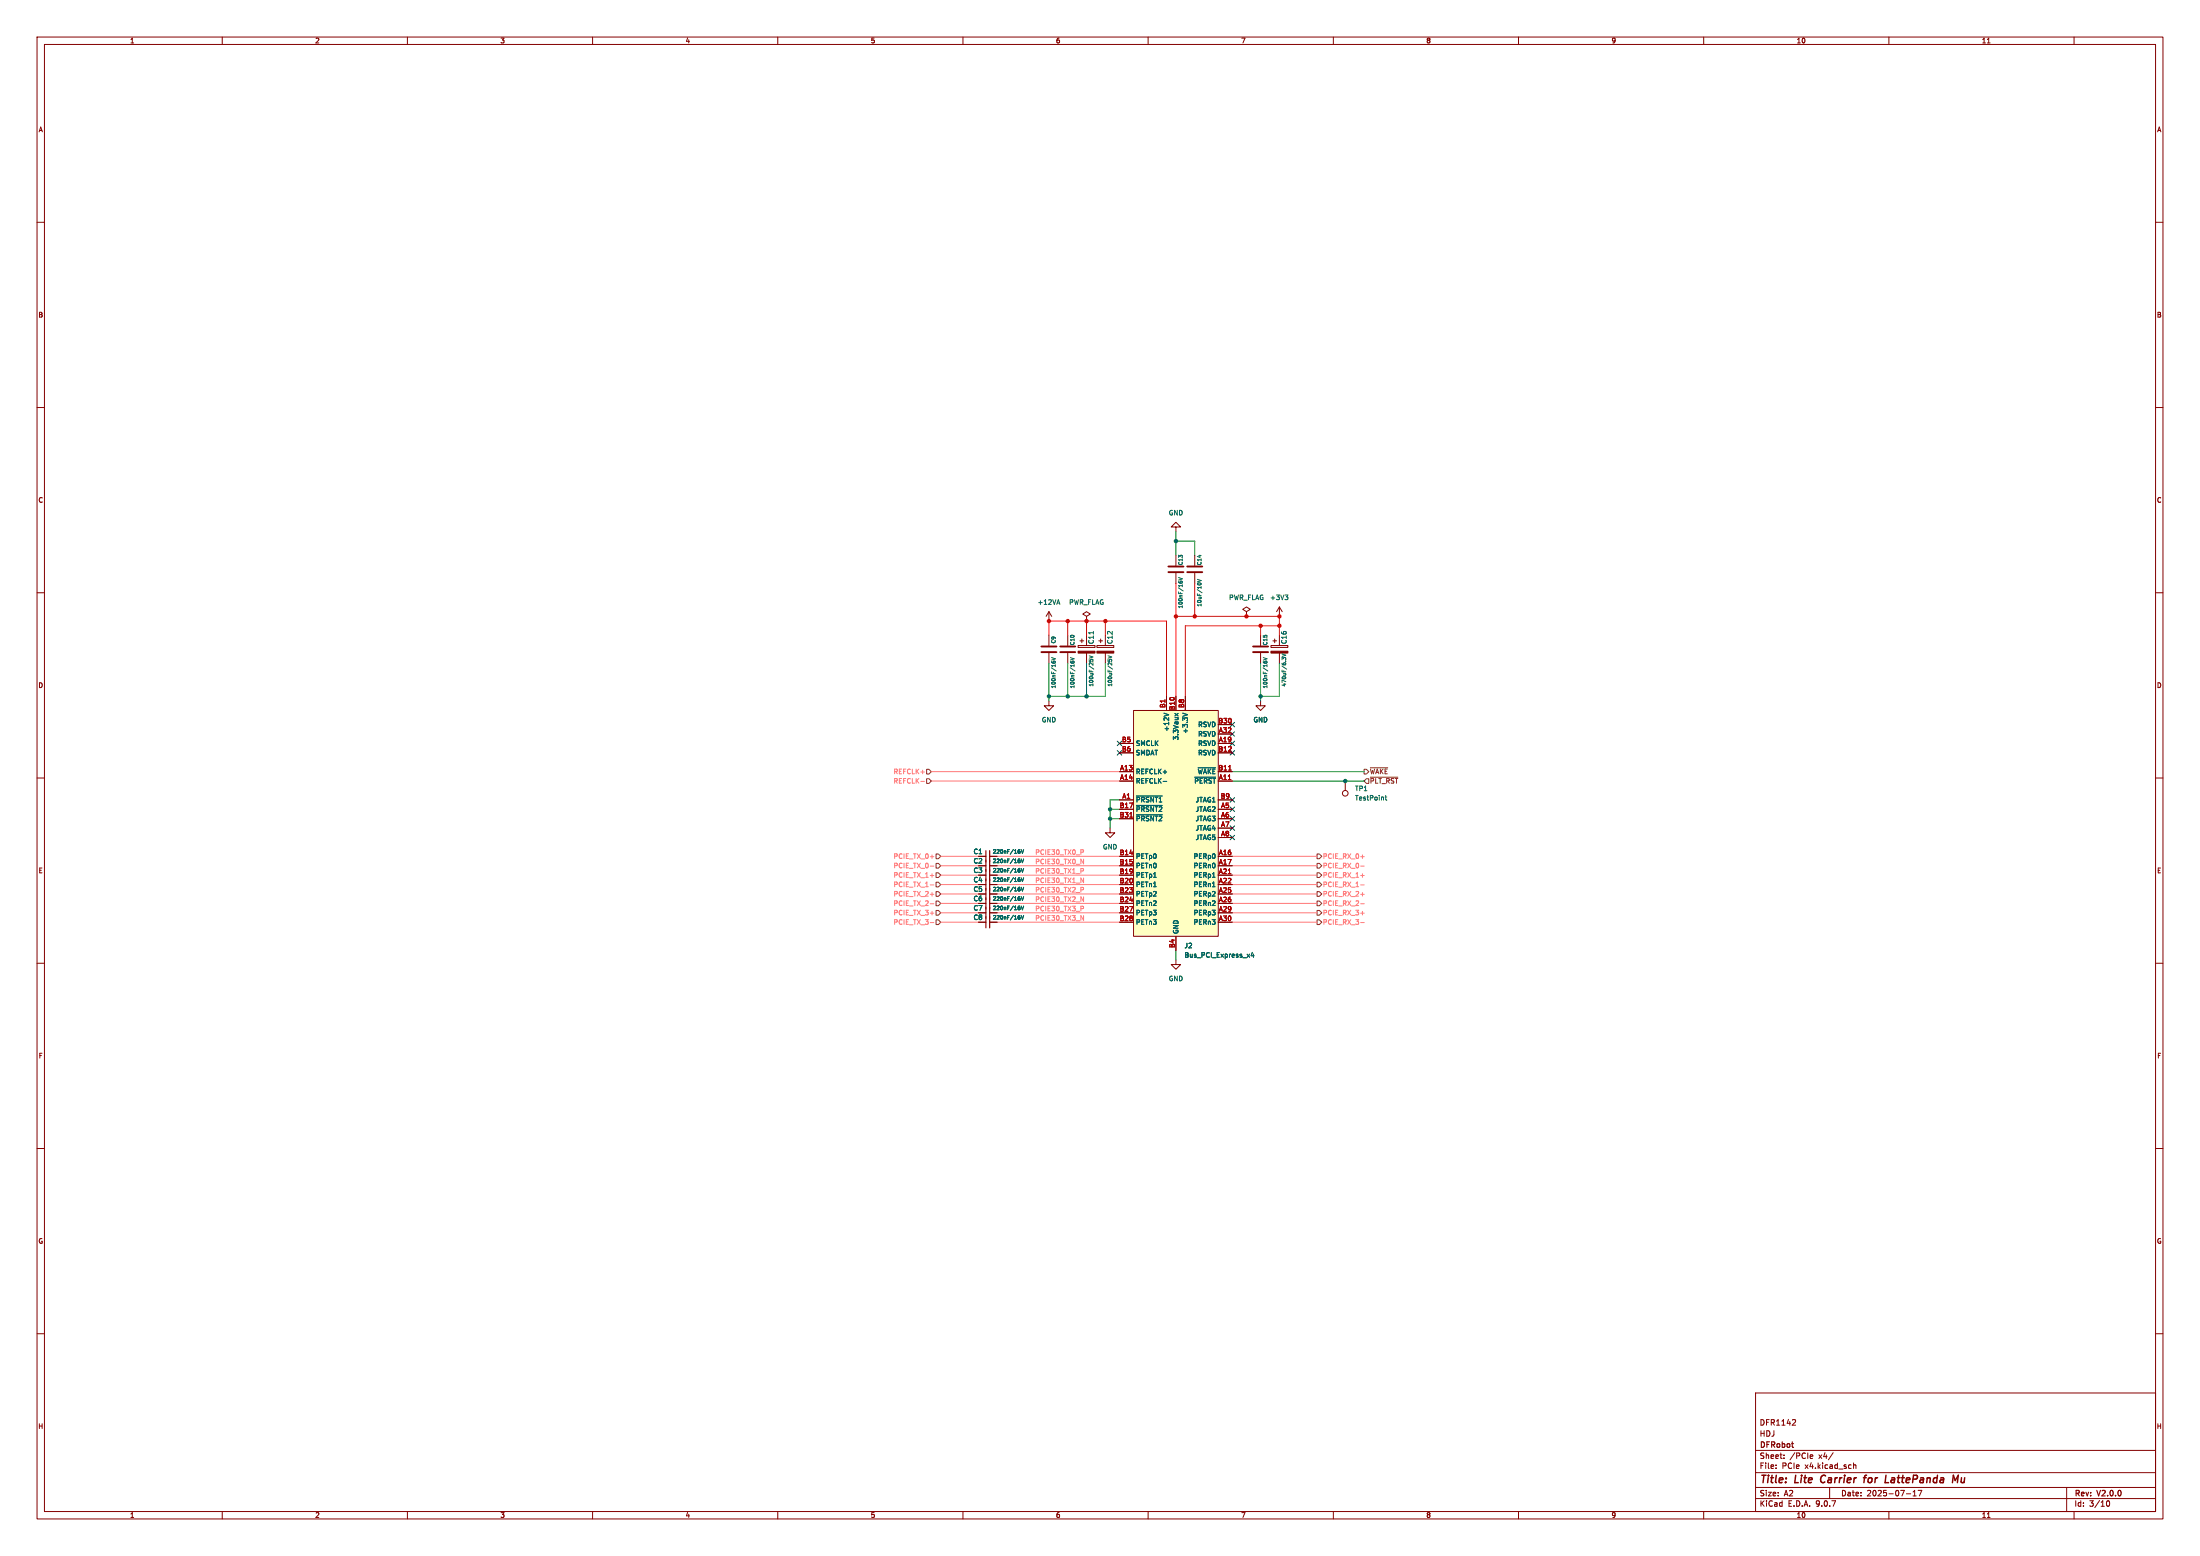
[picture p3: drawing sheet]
<svg xmlns="http://www.w3.org/2000/svg" width="594mm" height="420mm" viewBox="0 0 594 420" stroke-linecap="round" stroke-linejoin="round" font-family="sans-serif">
<g fill="none" stroke="#840000" stroke-width=".27">
<path d="M10 10h574v400h-574zM12 12h570v396h-570zM60 10v2M110 10v2M160 10v2M210 10v2M260 10v2M310 10v2M360 10v2M410 10v2M460 10v2M510 10v2"/>
<path d="M536.6 11.6h.7M560 10v2M10 60h2M582 60h2M10 110h2M582 110h2M317.5 142.2h1.3l-1.3-1.2-1.3 1.2h1.3v1.3M322.6 149.9v2.8M322.6 154.7v2.8M10 160h2M283.2 165.1l-.8 1.3M283.2 165.1l.8 1.3"/>
<path d="M283.2 165.1v2.5M291.1 174.2h4.6v.6h-4.6zM291.6 173h1M292.1 172.5v1M293.4 166.4l1-.7-1-.6-1 .6 1 .7v1.2M293.4 167.6h.1M293.4 171.5v2.7M293.4 176.3v2.8M296.2 174.2h4.5v.6h-4.5zM296.7 173h1M297.2 172.5v1M298.4 171.5v2.7"/>
<path d="M298.4 176.3v2.8M336.5 165.1l1.1-.6-1.1-.7-1 .7 1 .6v1.3M336.5 166.4h.1M340.4 171.5v2.7M340.4 176.3v2.8M343.2 174.2h4.5v.6h-4.5zM343.7 173h1M344.2 172.5v1M345.4 163.8v2.6M345.4 171.5v2.7M345.4 176.3v2.8M345.4 163.8l-.7 1.3"/>
<path d="M345.4 163.8l.8 1.3M582 160h2M283.2 189.2v1.3h1.3l-1.3 1.3-1.3-1.3h1.3M10 210h2M363.2 210.8v2.6M582 210h2M264.2 236.2h2M264.2 238.8h2M264.2 233.7h2M264.2 231.1h2M267.2 236.2h2M267.2 238.8h2"/>
<path d="M267.2 233.7h2M267.2 231.1h2M264.2 246.4h2M264.2 248.9h2M264.2 241.3h2M264.2 243.8h2M267.2 246.4h2M267.2 248.9h2M267.2 241.3h2M267.2 243.8h2M317.5 259.1v1.3h1.3l-1.3 1.2-1.3-1.2h1.3M10 260h2"/>
<path d="M582 260h2M10 310h2M582 310h2M10 360h2M474 376h108v32h-108zM582 360h2M474 397.5h108M474 391.5h108M479.5 396.2v.2M479.5 395.4v.2M481.7 393.5v.2M481.7 392.7v.2"/>
<path d="M484.5 383.2l.3 .3-.1 .3-.8 .9h.9M489 392.7h.4l.1 .3-.8 .2M489.4 393.6l-.4 .1M495 392.1l-1.3 1.9M500.5 394.9v1.5M500.5 395.5l.5-.1 .1 1M60 408v2M110 408v2M160 408v2M210 408v2M260 408v2M310 408v2"/>
<path d="M360 408v2M410 408v2M460 408v2M474 404.5h108M474 401.5h108M494 401.5v3M510 408v2M514.7 403.2h1.2M516.5 403.8h.9M516.5 402.7l.5-.4v1.5M517.9 402.3h1l-.7 1.5M536.6 409.6h.7"/>
<path d="M558 401.5v6.5M560 408v2M568.7 405.6l.4-.5a.8 .8 0 0 1 .5 .7 .8 .8 0 0 1-.5 .8l-.4-.6"/>
<circle cx="363.2" cy="214.1" r=".76"/>
</g>
<path d="M491.9 398.5l-.3 .8 .2 .8M503.1 398.9h.8M504 398.2l-.5 .3-.2 1.7M510.9 399.4l-.3 .3 .2 .5M527.4 398.2l.5 1.4 .8-1.4-.2 2M529.6 398.9l-.1 1 .2 .3M509 400.2h.9" fill="none" stroke="#840000" stroke-width=".4"/>
<g fill="#840000" stroke="#840000" stroke-width=".27">
<path d="M343.2 175.8h4.5v.5h-4.5z"/>
<path d="M291.1 175.8h4.6v.5h-4.6z"/>
<path d="M296.2 175.8h4.5v.5h-4.5z"/>
</g>
<g fill="none" stroke="#006464" stroke-width=".27">
<path d="M323.3 156.4l1 .3-1 .3M323.4 157.4h.8M285.4 162.8h.7M285.7 161.9l.5 1.2M294.1 178v.5M294.1 177l1 .3-1 .4M294.5 178.4l.2-.4h.3l.1 .4M295.2 170.4v.8M299.2 178v.5M299.2 177l1 .3-1 .4M299.6 178.4l.1-.4h.4l.1 .4M341.1 178.5v.2"/>
<path d="M341.1 177.5l1 .3-1 .4M341.5 178.8l.2-.4 .3 .1 .1 .3M346.2 176.5l1 .4-1 .3M347 160.6h.7l-.4 .5M347.2 178l-.2-.5h-.4l-.1 .3-.3-.3v.6M347.5 161.1l.2 .2-.2 .6M374 215.1h.5M374.2 214.7v1.1l.3 .2M275.1 229.7l.3 .2v.3l-.3 .1M275.1 232.2l.3 .2v.4l-.3 .1M275.1 234.8l.3 .2v.3l-.3 .1M275.1 237.3l.3 .2v.3l-.3 .1"/>
<path d="M275.1 239.9l.3 .2v.3l-.3 .1M275.2 234.4h.1M275.2 236.9h.1M275.2 231.9h.1M275.2 239.5h.1M275.2 229.3h.1M275.7 234.4l.4 1 .3-1M275.7 236.9l.4 1 .3-1M275.7 231.9l.4 1 .3-1M275.7 239.5l.4 1 .3-1M275.7 229.3l.4 1 .3-1M275.1 244.9l.3 .2v.4l-.3 .1"/>
<path d="M275.1 242.4l.3 .2v.3l-.3 .1M275.1 247.5l.3 .2v.3l-.3 .1M275.2 244.6h.1M275.2 247.1h.1M275.2 242h.1M275.7 244.6l.4 1 .3-1M275.7 247.1l.4 1 .3-1M275.7 242l.4 1 .3-1"/>
</g>
<path d="M320.5 152.9h4.1M320.5 154.4h4.1M338.3 174.5h4.1M338.3 176h4.1" fill="none" stroke="#840000" stroke-width=".51"/>
<path d="M266.2 229.6v20.8" fill="none" stroke="#840000" stroke-width=".3"/>
<path d="M267.2 229.6v20.8" fill="none" stroke="#840000" stroke-width=".33"/>
<path d="M306.1 191.8h22.8v60.9h-22.8z" fill="#ffffc2"/>
<g fill="none" stroke="#840000" stroke-width=".27">
<path d="M317.5 149.9v2.8M317.5 154.7v2.8M283.2 171.5v2.7M283.2 176.3v2.8M288.3 171.5v2.7M288.3 176.3v2.8M306.1 191.8h22.8v60.9h-22.8zM315 188v3.8M317.5 188v3.8M320 188v3.8M328.9 195.6h3.8M328.9 198.1h3.8"/>
<path d="M340.4 189.2v1.3h1.2l-1.2 1.3-1.3-1.3h1.3M302.3 200.7h3.8M302.3 203.2h3.8M302.3 208.3h3.8M302.3 210.8h3.8M302.3 215.9h3.8M302.3 218.4h3.8M328.9 200.7h3.8M328.9 203.2h3.8M328.9 208.3h3.8M328.9 210.8h3.8M328.9 215.9h3.8"/>
<path d="M328.9 218.4h3.8M264.2 231.1h2M264.2 233.7h2M264.2 236.2h2M264.2 238.8h2M267.2 231.1h2M267.2 233.7h2M267.2 236.2h2M267.2 238.8h2M299.7 223.5v1.3h1.3l-1.3 1.3-1.3-1.3h1.3M302.3 221h3.8M302.3 231.1h3.8"/>
<path d="M302.3 233.7h3.8M302.3 236.2h3.8M302.3 238.8h3.8M328.9 221h3.8M328.9 231.1h3.8M328.9 233.7h3.8M328.9 236.2h3.8M328.9 238.8h3.8M328.9 223.5h3.8M328.9 226.1h3.8M264.2 241.3h2M264.2 243.8h2"/>
<path d="M264.2 246.4h2M264.2 248.9h2M267.2 241.3h2M267.2 243.8h2M267.2 246.4h2M267.2 248.9h2M302.3 241.3h3.8M302.3 243.8h3.8M302.3 246.4h3.8M302.3 248.9h3.8M317.5 252.7v3.8M328.9 241.3h3.8"/>
<path d="M328.9 243.8h3.8M328.9 246.4h3.8M328.9 248.9h3.8"/>
</g>
<g fill="none" stroke="#006464" stroke-width=".27">
<path d="M318.2 156.9v.2M318.2 155.9l1 .3-1 .4M318.6 157.2l.2-.3h.3l.1 .3M283.9 178.5v.2M283.9 177.5l1 .3-1 .4M284.3 178.8l.2-.4 .3 .1 .1 .3M289 178.5v.2M289 177.5l1 .3-1 .4M289.4 178.8l.2-.4 .3 .1 .1 .3M314.3 192.5l1.2 .4M317.2 192.6l.9 .6M318.1 192.6l-.9 .6"/>
<path d="M319.3 192.5l1.3 .4M306.8 214.9h7M306.8 217.4h7M306.8 219.9h7M314.1 210.9h.9M322.6 209.8h5.6M323.5 207.2h4.7M275.1 234.8l.3 .2v.3l-.3 .1M275.1 229.7l.3 .2v.3l-.3 .1M275.1 232.2l.3 .2v.4l-.3 .1M275.1 237.3l.3 .2v.3l-.3 .1M275.1 239.9l.3 .2v.3l-.3 .1"/>
<path d="M275.2 234.4h.1M275.2 236.9h.1M275.2 231.9h.1M275.2 239.5h.1M275.2 229.3h.1M275.7 234.4l.4 1 .3-1M275.7 236.9l.4 1 .3-1M275.7 231.9l.4 1 .3-1M275.7 239.5l.4 1 .3-1M275.7 229.3l.4 1 .3-1M327.4 236.8h.7M327.4 239.3h.7"/>
<path d="M275.1 242.4l.3 .2v.3l-.3 .1M275.1 244.9l.3 .2v.4l-.3 .1M275.1 247.5l.3 .2v.3l-.3 .1M275.2 247.1h.1M275.2 242h.1M275.2 244.6h.1M275.7 247.1l.4 1 .3-1M275.7 242l.4 1 .3-1M275.7 244.6l.4 1 .3-1M338.1 257.1l-.3 .9h.8M338.4 257.5v.9"/>
</g>
<path d="M331.7 207.9h.7M305 220.6h.8" fill="none" stroke="#a90000" stroke-width=".27"/>
<path d="M315.5 152.9h4M315.5 154.4h4M281.2 174.5h4M281.2 176h4M286.3 174.5h4M286.3 176h4" fill="none" stroke="#840000" stroke-width=".51"/>
<g fill="none" stroke="#725600" stroke-width=".27">
<path d="M250.2 210.2h.6l.7 .6-.7 .7h-.6zM250.2 207.6h.6l.7 .7-.7 .6h-.6zM368.3 207.6h.6l.7 .7-.7 .6h-.6zM368.9 210.2h.7v1.3h-.7l-.6-.7zM370 207.2h4.7M370 209.8h7.4M252.7 238.1h.7l.6 .7-.6 .6h-.7zM252.7 235.6h.7l.6 .6-.6 .7h-.7zM252.7 233h.7l.6 .7-.6 .6h-.7zM252.7 230.5h.7l.6 .6-.6 .7h-.7zM355.6 230.5h.6l.7 .6-.7 .7h-.6zM355.6 238.1h.6l.7 .7-.7 .6h-.6z"/>
<path d="M355.6 235.6h.6l.7 .6-.7 .7h-.6zM355.6 233h.6l.7 .7-.7 .6h-.6zM252.7 248.3h.7l.6 .6-.6 .7h-.7zM252.7 245.7h.7l.6 .7-.6 .6h-.7zM252.7 243.2h.7l.6 .6-.6 .7h-.7zM252.7 240.7h.7l.6 .6-.6 .6h-.7zM355.6 248.3h.6l.7 .6-.7 .7h-.6zM355.6 243.2h.6l.7 .6-.7 .7h-.6zM355.6 245.7h.6l.7 .7-.7 .6h-.6zM355.6 240.7h.6l.7 .6-.7 .6h-.6z"/>
</g>
<g fill="none" stroke="#ff7879" stroke-width=".27">
<path d="M248.6 210.9h1M251.5 210.8h50.8M251.5 208.3h50.8M251.2 231.2h.9M251.2 238.9h.9M251.2 236.3h.9M251.2 233.8h.9M254 236.2h10.2M254 233.7h10.2M254 231.1h10.2M254 238.8h10.2M269.2 236.2h33.1"/>
<path d="M269.2 233.7h33.1M269.2 231.1h33.1M269.2 238.8h33.1M291.8 237l.8 1.2v-1.2M291.8 231.9l.8 1.3v-1.3M292.3 229.4l.3 .2-.3 .4M292.3 234.4l.3 .3-.3 .4M292.3 239.5l.3 .3-.3 .4M332.7 236.2h22.9M332.7 233.7h22.9M332.7 231.1h22.9M332.7 238.8h22.9"/>
<path d="M367.4 231.2h.9M367.4 238.9h.9M367.4 236.3h.9M367.4 233.8h.9M251.2 249h.9M251.2 243.9h.9M251.2 246.5h.9M251.2 241.4h.9M254 241.3h10.2M254 243.8h10.2M254 248.9h10.2M254 246.4h10.2"/>
<path d="M269.2 241.3h33.1M269.2 243.8h33.1M269.2 248.9h33.1M269.2 246.4h33.1M291.8 242.1l.8 1.2v-1.2M291.8 247.1l.8 1.3v-1.3M292.3 244.6l.3 .2-.3 .5M332.7 241.3h22.9M332.7 243.8h22.9M332.7 248.9h22.9M332.7 246.4h22.9M367.4 249h.9"/>
<path d="M367.4 243.9h.9M367.4 246.5h.9M367.4 241.4h.9"/>
</g>
<g fill="none" stroke="#009600" stroke-width=".27">
<path d="M317.5 146.1h5.1v3.8M317.5 143.5v6.4M283.2 179.1v10.1M288.3 179.1v8.9M293.4 179.1v8.9M298.4 179.1v8.9h-15.2M340.4 179.1v10.1M345.4 179.1v8.9h-5M299.7 218.4h2.6M302.3 215.9h-2.6v7.6M332.7 210.8h35.6M332.7 208.3h35.6"/>
<path d="M299.7 221h2.6M317.5 256.5v2.6"/>
</g>
<path d="M317.5 157.5v30.5M322.6 157.5v8.9M283.2 171.5v-3.9h31.8v20.4M288.3 167.6v3.9M293.4 167.6v3.9M298.4 167.6v3.9M317.5 166.4h27.9v5.1M340.4 168.9v2.6M345.4 168.9h-25.4v19.1" fill="none" stroke="#ff0f00" stroke-width=".27"/>
<g fill="none" stroke="#000084" stroke-width=".27">
<path d="M332.1 195l1.2 1.2M332.1 197.5l1.2 1.2M333.3 195l-1.2 1.2M333.3 197.5l-1.2 1.2M301.7 200.1l1.2 1.2M301.7 202.6l1.2 1.2M302.9 200.1l-1.2 1.2M302.9 202.6l-1.2 1.2M332.1 200.1l1.2 1.2M332.1 217.8l1.2 1.2M332.1 215.3l1.2 1.2M332.1 202.6l1.2 1.2"/>
<path d="M333.3 200.1l-1.2 1.2M333.3 217.8l-1.2 1.2M333.3 215.3l-1.2 1.2M333.3 202.6l-1.2 1.2M332.1 220.4l1.2 1.2M332.1 225.5l1.2 1.2M332.1 222.9l1.2 1.2M333.3 220.4l-1.2 1.2M333.3 225.5l-1.2 1.2M333.3 222.9l-1.2 1.2"/>
</g>
<g fill="#009600" stroke="#009600" stroke-width=".27">
<circle cx="283.2" cy="188" r=".46"/>
<circle cx="288.3" cy="188" r=".46"/>
<circle cx="293.4" cy="188" r=".46"/>
<circle cx="299.7" cy="221" r=".46"/>
<circle cx="363.2" cy="210.8" r=".46"/>
<circle cx="340.4" cy="188" r=".46"/>
<circle cx="317.5" cy="146.1" r=".46"/>
<circle cx="299.7" cy="218.4" r=".46"/>
</g>
<g fill="#ff0f00" stroke="#ff0f00" stroke-width=".27">
<circle cx="288.3" cy="167.6" r=".46"/>
<circle cx="283.2" cy="167.6" r=".46"/>
<circle cx="322.6" cy="166.4" r=".46"/>
<circle cx="298.4" cy="167.6" r=".46"/>
<circle cx="317.5" cy="166.4" r=".46"/>
<circle cx="293.4" cy="167.6" r=".46"/>
<circle cx="345.4" cy="168.9" r=".46"/>
<circle cx="345.4" cy="166.4" r=".46"/>
<circle cx="336.5" cy="166.4" r=".46"/>
<circle cx="340.4" cy="168.9" r=".46"/>
</g>
<g font-size="2.8" fill="#840000">
<text x="475" y="400.9">Title:</text>
<text x="484.7" y="400.9">Lite</text>
<text x="492.4" y="400.9">Carrier</text>
<text x="504.9" y="400.9">for</text>
<text x="511.4" y="400.9">LattePanda</text>
<text x="530.4" y="400.9">Mu</text>
</g>
<g font-size="2.1" fill="#840000">
<text x="475" y="388">HDJ</text>
<text x="475" y="385">DFR1142</text>
<text x="475" y="394">Sheet:</text>
<text x="475" y="391.2">DFRobot</text>
<text x="483.2" y="394">/PCIe</text>
<text x="491.1" y="394">x4/</text>
<text x="475" y="396.7">File:</text>
<text x="481.1" y="396.7">PCIe</text>
<text x="487.4" y="396.7">x4.kicad_sch</text>
<text x="475" y="406.9">KiCad</text>
<text x="475" y="404.1">Size:</text>
<text x="481.7" y="404.1">A2</text>
<text x="482.7" y="406.9">E.D.A.</text>
<text x="490.3" y="406.9">9.0.7</text>
<text x="497" y="404.1">Date:</text>
<text x="504" y="404.1">2025-07-17</text>
<text x="560" y="404.3">Rev:</text>
<text x="560" y="406.9">Id:</text>
<text x="564.1" y="406.9">3/10</text>
<text x="566.4" y="404.3">V2.0.0</text>
</g>
<g font-size="1.8" fill="#840000">
<text x="35" y="11.9">1</text>
<text x="85" y="11.9">2</text>
<text x="135" y="11.9">3</text>
<text x="185" y="11.9">4</text>
<text x="235" y="11.9">5</text>
<text x="285" y="11.9">6</text>
<text x="335" y="11.9">7</text>
<text x="385" y="11.9">8</text>
<text x="435" y="11.9">9</text>
<text x="485" y="11.9">10</text>
<text x="535" y="11.9">11</text>
<text x="10.3" y="35.9">A</text>
<text x="582.3" y="35.9">A</text>
<text x="10.3" y="85.9">B</text>
<text x="582.3" y="85.9">B</text>
<text x="10.3" y="135.9">C</text>
<text x="582.3" y="135.9">C</text>
<text x="10.3" y="185.9">D</text>
<text x="582.3" y="185.9">D</text>
<text x="10.3" y="235.9">E</text>
<text x="582.3" y="235.9">E</text>
<text x="10.3" y="285.9">F</text>
<text x="582.3" y="285.9">F</text>
<text x="10.3" y="335.9">G</text>
<text x="582.3" y="335.9">G</text>
<text x="10.2" y="385.9">H</text>
<text x="582.2" y="385.9">H</text>
<text x="35" y="409.9">1</text>
<text x="85" y="409.9">2</text>
<text x="135" y="409.9">3</text>
<text x="185" y="409.9">4</text>
<text x="235" y="409.9">5</text>
<text x="285" y="409.9">6</text>
<text x="335" y="409.9">7</text>
<text x="385" y="409.9">8</text>
<text x="435" y="409.9">9</text>
<text x="485" y="409.9">10</text>
<text x="535" y="409.9">11</text>
</g>
<g font-size="1.8" fill="#006464">
<text x="315.5" y="139.3">GND</text>
<text x="280" y="163.4">+12VA</text>
<text x="288.6" y="163.4">PWR_FLAG</text>
<text x="331.7" y="162.2">PWR_FLAG</text>
<text x="342.8" y="162.2">+3V3</text>
<text x="295.5" y="174" transform="rotate(-90 295.5 174)">C11</text>
<text x="300.6" y="174" transform="rotate(-90 300.6 174)">C12</text>
<text x="347.6" y="174" transform="rotate(-90 347.6 174)">C16</text>
<text x="281.2" y="195.2">GND</text>
<text x="315.8" y="197.6" transform="rotate(-90 315.8 197.6)">+12V</text>
<text x="323.4" y="196.4">RSVD</text>
<text x="338.3" y="195.2">GND</text>
<text x="306.6" y="201.5">SMCLK</text>
<text x="318.4" y="199.9" transform="rotate(-90 318.4 199.9)">3.3Vaux</text>
<text x="320.9" y="198.2" transform="rotate(-90 320.9 198.2)">+3.3V</text>
<text x="323.4" y="199">RSVD</text>
<text x="323.4" y="201.5">RSVD</text>
<text x="306.6" y="204.1">SMDAT</text>
<text x="306.6" y="209.1">REFCLK+</text>
<text x="323.3" y="209.1">~{WAKE}</text>
<text x="323.4" y="204.1">RSVD</text>
<text x="306.6" y="211.7">REFCLK-</text>
<text x="322.4" y="211.7">~{PERST}</text>
<text x="365.8" y="213.7">TP1</text>
<text x="306.6" y="216.8">~{PRSNT1}</text>
<text x="306.6" y="219.3">~{PRSNT2}</text>
<text x="306.6" y="221.8">~{PRSNT2}</text>
<text x="322.7" y="216.8">JTAG1</text>
<text x="322.7" y="219.3">JTAG2</text>
<text x="322.7" y="221.8">JTAG3</text>
<text x="365.8" y="216.3">TestPoint</text>
<text x="322.7" y="224.4">JTAG4</text>
<text x="322.7" y="226.9">JTAG5</text>
<text x="262.7" y="233.3">C2</text>
<text x="262.7" y="230.7">C1</text>
<text x="297.7" y="229.5">GND</text>
<text x="306.6" y="232">PETp0</text>
<text x="322.2" y="232">PERp0</text>
<text x="262.7" y="235.8">C3</text>
<text x="262.7" y="238.4">C4</text>
<text x="306.6" y="234.5">PETn0</text>
<text x="306.6" y="237.1">PETp1</text>
<text x="306.6" y="239.6">PETn1</text>
<text x="322.2" y="234.5">PERn0</text>
<text x="322.2" y="237.1">PERp1</text>
<text x="322.2" y="239.6">PERn1</text>
<text x="262.7" y="246">C7</text>
<text x="262.7" y="240.9">C5</text>
<text x="262.7" y="243.4">C6</text>
<text x="306.6" y="242.2">PETp2</text>
<text x="306.6" y="244.7">PETn2</text>
<text x="322.2" y="242.2">PERp2</text>
<text x="322.2" y="244.7">PERn2</text>
<text x="262.7" y="248.5">C8</text>
<text x="306.6" y="247.2">PETp3</text>
<text x="306.6" y="249.8">PETn3</text>
<text x="322.2" y="247.2">PERp3</text>
<text x="322.2" y="249.8">PERn3</text>
<text x="318.4" y="252.2" transform="rotate(-90 318.4 252.2)">GND</text>
<text x="319.7" y="256.1">J2</text>
<text x="319.7" y="258.7">Bus_PCI_Express_x4</text>
<text x="315.5" y="265">GND</text>
</g>
<g font-size="1.8" fill="#a90000">
<text x="314.7" y="191.2" transform="rotate(-90 314.7 191.2)">B1</text>
<text x="317.2" y="191.8" transform="rotate(-90 317.2 191.8)">B10</text>
<text x="319.8" y="191.2" transform="rotate(-90 319.8 191.2)">B8</text>
<text x="328.9" y="195.3">B30</text>
<text x="329" y="197.9">A32</text>
<text x="302.8" y="200.4">B5</text>
<text x="302.8" y="202.9">B6</text>
<text x="328.9" y="202.9">B12</text>
<text x="329" y="200.4">A19</text>
<text x="302.3" y="208">A13</text>
<text x="328.9" y="208">B11</text>
<text x="302.3" y="210.6">A14</text>
<text x="302.9" y="215.6">A1</text>
<text x="329" y="210.6">A11</text>
<text x="329.5" y="215.6">B9</text>
<text x="302.2" y="218.2">B17</text>
<text x="302.2" y="220.7">B31</text>
<text x="329.6" y="218.2">A5</text>
<text x="329.6" y="220.7">A6</text>
<text x="329.6" y="223.3">A7</text>
<text x="329.6" y="225.8">A8</text>
<text x="302.2" y="230.9">B14</text>
<text x="302.2" y="233.4">B15</text>
<text x="329" y="230.9">A16</text>
<text x="329" y="233.4">A17</text>
<text x="302.2" y="236">B19</text>
<text x="302.2" y="238.5">B20</text>
<text x="329" y="236">A21</text>
<text x="329" y="238.5">A22</text>
<text x="302.2" y="241">B23</text>
<text x="302.2" y="243.6">B24</text>
<text x="329" y="241">A25</text>
<text x="329" y="243.6">A26</text>
<text x="302.2" y="246.1">B27</text>
<text x="302.2" y="248.7">B28</text>
<text x="329" y="246.1">A29</text>
<text x="329" y="248.7">A30</text>
<text x="317.2" y="256" transform="rotate(-90 317.2 256)">B4</text>
</g>
<g font-size="1.8" fill="#ff7879">
<text x="241.1" y="209.1">REFCLK+</text>
<text x="241.1" y="211.7">REFCLK-</text>
<text x="241.1" y="232">PCIE_TX_0+</text>
<text x="279.4" y="233.3">PCIE30_TX0_N</text>
<text x="279.4" y="230.8">PCIE30_TX0_P</text>
<text x="357.1" y="232">PCIE_RX_0+</text>
<text x="241.1" y="239.6">PCIE_TX_1-</text>
<text x="241.1" y="237.1">PCIE_TX_1+</text>
<text x="241.1" y="234.5">PCIE_TX_0-</text>
<text x="279.4" y="238.4">PCIE30_TX1_N</text>
<text x="279.4" y="235.9">PCIE30_TX1_P</text>
<text x="357.1" y="239.6">PCIE_RX_1-</text>
<text x="357.1" y="237.1">PCIE_RX_1+</text>
<text x="357.1" y="234.5">PCIE_RX_0-</text>
<text x="241.1" y="244.7">PCIE_TX_2-</text>
<text x="241.1" y="242.2">PCIE_TX_2+</text>
<text x="279.4" y="241">PCIE30_TX2_P</text>
<text x="279.4" y="243.5">PCIE30_TX2_N</text>
<text x="357.1" y="244.7">PCIE_RX_2-</text>
<text x="357.1" y="242.2">PCIE_RX_2+</text>
<text x="241.1" y="249.8">PCIE_TX_3-</text>
<text x="241.1" y="247.2">PCIE_TX_3+</text>
<text x="279.4" y="246">PCIE30_TX3_P</text>
<text x="279.4" y="248.6">PCIE30_TX3_N</text>
<text x="357.1" y="249.8">PCIE_RX_3-</text>
<text x="357.1" y="247.2">PCIE_RX_3+</text>
</g>
<g font-size="1.8" fill="#725600">
<text x="369.8" y="209.1">~{WAKE}</text>
<text x="369.8" y="211.7">~{PLT_RST}</text>
</g>
<g font-size="1.4" fill="#006464">
<text x="319.5" y="152.7" transform="rotate(-90 319.5 152.7)">C13</text>
<text x="324.6" y="152.7" transform="rotate(-90 324.6 152.7)">C14</text>
<text x="319.5" y="164.4" transform="rotate(-90 319.5 164.4)">100nF/16V</text>
<text x="324.6" y="163.9" transform="rotate(-90 324.6 163.9)">10uF/10V</text>
<text x="285.2" y="173.8" transform="rotate(-90 285.2 173.8)">C9</text>
<text x="290.3" y="174.3" transform="rotate(-90 290.3 174.3)">C10</text>
<text x="342.4" y="174.3" transform="rotate(-90 342.4 174.3)">C15</text>
<text x="285.2" y="186" transform="rotate(-90 285.2 186)">100nF/16V</text>
<text x="290.3" y="186" transform="rotate(-90 290.3 186)">100nF/16V</text>
<text x="295.4" y="185.5" transform="rotate(-90 295.4 185.5)">100uF/25V</text>
<text x="300.4" y="185.5" transform="rotate(-90 300.4 185.5)">100uF/25V</text>
<text x="342.4" y="186" transform="rotate(-90 342.4 186)">100nF/16V</text>
<text x="347.4" y="185.5" transform="rotate(-90 347.4 185.5)">470uF/6.3V</text>
<text x="267.9" y="233.1">220nF/16V</text>
<text x="267.9" y="230.6">220nF/16V</text>
<text x="267.9" y="235.7">220nF/16V</text>
<text x="267.9" y="238.2">220nF/16V</text>
<text x="267.9" y="245.8">220nF/16V</text>
<text x="267.9" y="240.8">220nF/16V</text>
<text x="267.9" y="243.3">220nF/16V</text>
<text x="267.9" y="248.4">220nF/16V</text>
</g>
</svg>
